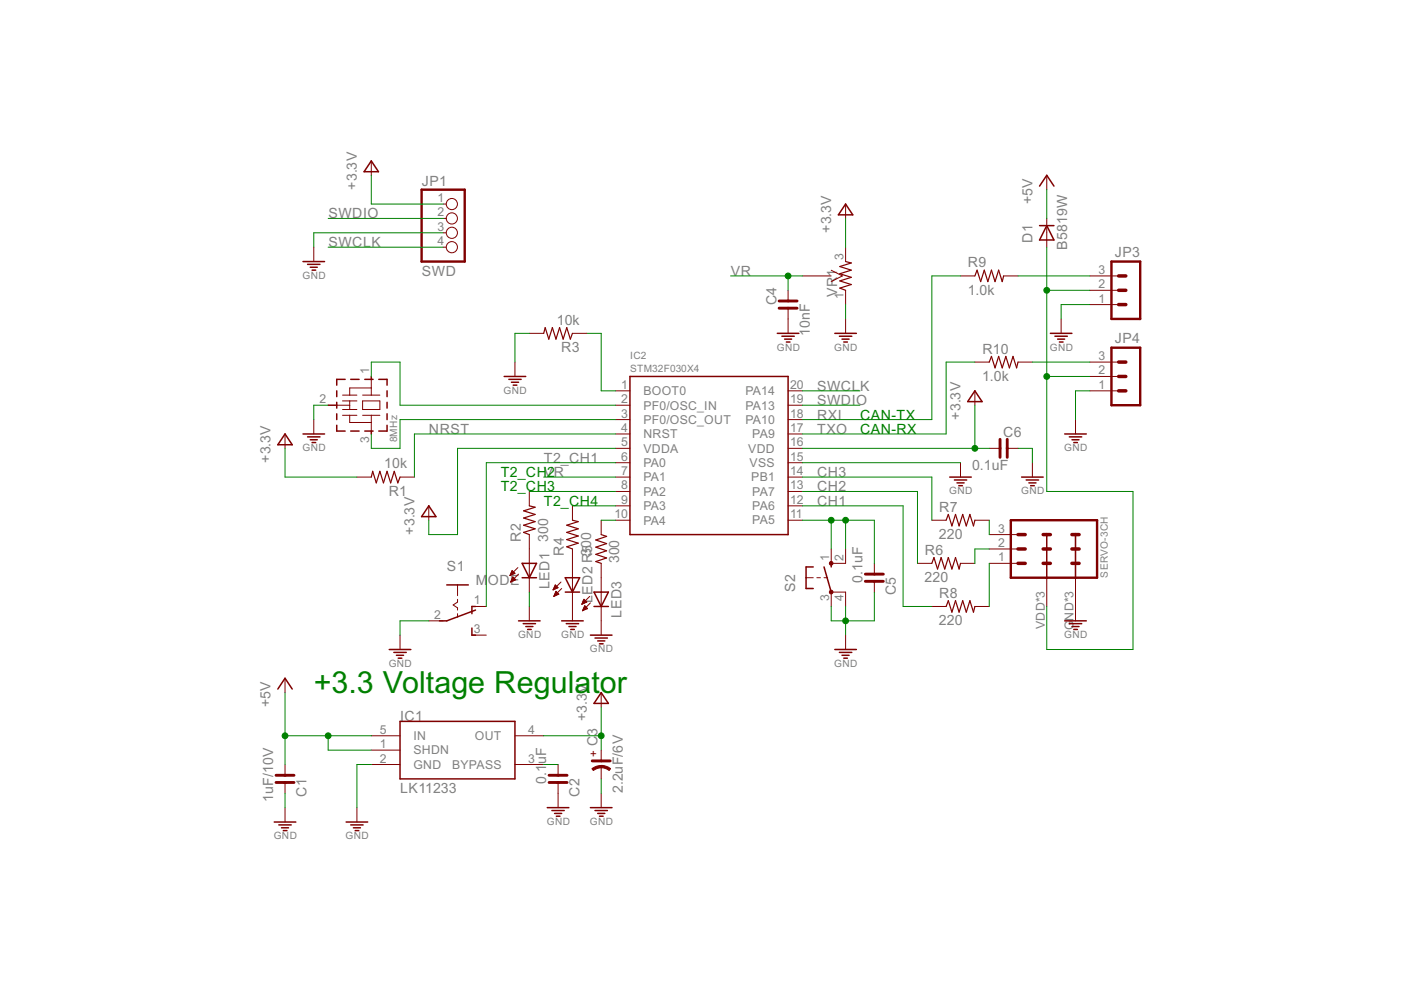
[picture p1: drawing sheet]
<svg xmlns="http://www.w3.org/2000/svg" width="297mm" height="210mm" viewBox="0 0 297 210" stroke-linecap="round" stroke-linejoin="round" font-family="sans-serif">
<g fill="none" stroke="#800000" stroke-width=".21">
<path d="M78.7 34.1v3.1M221.9 37.2v3M66.5 52.4v3.1M94 43.3h.6M94 46.3h.6M94 49.4h.6M94 52.4h.6M170.1 58.5h6.1M176.2 57.3l2.4 1.2-2.4 1.2M179.3 43.3v3M179.3 52.4v3.1M203.6 58.5h3.1"/>
<path d="M212.8 58.5h3M221.9 46.3v6.1M231.1 58.5h6.1M109.2 76.8v3M112.2 70.7h3.1M121.4 70.7h3M167.1 61.6v2.2M167.1 65.3v5.4M179.3 61.6v3M179.3 67.6v3.1M206.7 76.8h3M215.8 76.8h3.1"/>
<path d="M225 67.6v3.1M231.1 76.8h6.1M231.1 64.6h6.1M231.1 61.6h6.1M231.1 79.8h6.1M60.4 92v3.1M66.5 89v3M71.4 85.9h2.7M72.6 86.8h3.1M72.6 85h3.1M72.6 88.1h3.1M72.6 83.8h3.1"/>
<path d="M74.1 85v1.8M74.1 88.1v1.5h4.6M76.9 85h3.6v1.8h-3.6zM76.9 88.1h3.6M76.9 83.8h3.6M78.7 80.4v3.4M78.7 88.1v3.3M78.7 82.3h-4.6v1.5M130.5 85.9h3.1M130.5 82.9h3.1M130.5 89h3.1M130.5 92h3.1"/>
<path d="M130.5 95.1h3.1M130.5 98.1h3.1M167.1 85.9h3M167.1 82.9h3M167.1 89h3M167.1 92h3M167.1 95.1h3M167.1 98.1h3M203.6 98.1v3.1M206.7 82.9v3M209.7 95.1h2.3M213.6 95.1h2.2"/>
<path d="M218.9 98.1v3.1M228 89v3M231.1 82.9h6.1M75.7 101.2h3M84.8 101.2h3.1M90.9 107.3v3M112.2 104.2v3.1M112.2 113.3v12.2M121.4 107.3v3M121.4 116.4v15.2M127.5 110.3v3M127.5 119.4v15.3"/>
<path d="M130.5 101.2h3.1M130.5 104.2h3.1M130.5 107.3h3.1M130.5 110.3h3.1M167.1 101.2h3M167.1 104.2h3M167.1 107.3h3M167.1 110.3h3M176.2 116.4v3h3.1v-3M185.4 119.4v2.3M194.5 119.4h3.1M197.6 110.3h3"/>
<path d="M203.6 119.4h3.1M206.7 110.3h3M209.7 119.4h6.1M209.7 116.4h6.1M209.7 113.3h6.1M84.8 134.7v3M90.9 131.6h3.1M97 124v2.3M97 127.1v.6l-.9 .6 .9 .6v.4M97 130.1v.8M100.1 128.6h3M100.1 134.7h3"/>
<path d="M108.1 122h.1M108.2 121.8h.4M108.3 121.7h.6M108.3 123.3h.1M108.3 121.5h.8M108.4 123.2h.4M108.4 121.4h.6M108.4 123h.7M108.5 121.2h.3M108.5 122.9h.8M108.5 121.1h.2M108.6 122.7h.5"/>
<path d="M108.6 121l.6 .6-1.1 .4zM108.6 122.6h.4M108.7 122.4h.1M108.7 122.3l.6 .6-1 .5zM109.8 120.4l-1.7 1.6M109.9 121.7l-1.6 1.7M112.2 128.6v3M117.3 125h.1M117.4 124.8h.4M117.4 124.7h.8M117.5 126.4h.1M117.5 124.5h.8"/>
<path d="M117.5 126.2h.5M117.6 124.4h.5M117.6 126h.7M117.6 124.2h.4M117.6 125.9h.8M117.7 124.1h.1M117.7 125.8h.6M117.7 124l.6 .6-1 .5zM117.8 125.6h.3M117.8 125.5h.1M117.9 125.4l.6 .6-1.1 .4zM118.9 123.4l-1.6 1.7"/>
<path d="M119.1 124.8l-1.7 1.6M123.4 128h.2M123.5 127.9h.5M123.5 127.7h.8M123.5 129.4h.3M123.6 127.6h.7M123.6 129.2h.5M123.7 127.4h.5M123.7 129.1h.8M123.7 127.3h.3M123.8 128.9h.7M123.8 127.1h.1"/>
<path d="M123.8 127.1l.6 .6-1 .4zM123.8 128.8h.5M123.9 128.6h.3M124 128.5h.1M124 128.4l.6 .6-1.1 .5zM125 126.4l-1.6 1.7M125.2 127.8l-1.7 1.7M170.9 122.5h1.5M173.2 122.5h.7M174.7 122.5h.8M176.2 128.6v-3.1h3.1v3.1M179.3 134.7v3"/>
<path d="M185.4 123.3v2.2M197.6 128.6h3M206.7 128.6h3M221.9 122.5v6.1M228 122.5v9.1M60.4 143.8v3.1M78.7 156h6.1M78.7 159h6.1M109.2 156h6.1M127.5 146.9v3M127.5 159v2.3M60.4 162.1v2.3"/>
<path d="M60.4 165.9v2.3M60.4 171.2v3.1M75.7 171.2v3.1M78.7 162.1h6.1M109.2 162.1h6.1M118.3 162.1v2.3M118.3 165.9v5.3M127.5 162.6v2.5M127.5 168.2v3"/>
<circle cx="95.8" cy="43.3" r="1.19"/>
<circle cx="95.8" cy="52.4" r="1.19"/>
<circle cx="95.8" cy="46.3" r="1.19"/>
<circle cx="95.8" cy="49.4" r="1.19"/>
</g>
<g fill="none" stroke="#800000" stroke-width=".32">
<path d="M78.7 34.1l1.5 2.3h-3zM220.4 39.5l1.5-2.3 1.6 2.3M64.2 55.5h4.6M65.2 56h2.6M65.8 56.7h1.5M66.2 57.3h.7M179.3 43.3l1.5 2.3h-3zM220.4 47.8h3.1M221.9 47.8l1.6 3.1h-3.1zM78.7 79.8v.6M106.9 79.8h4.6M133.6 79.8h33.5v33.5h-33.5z"/>
<path d="M164.8 70.7h4.6M165.8 71.3h2.6M166.3 71.9h1.5M166.7 72.5h.8M177 70.7h4.6M178 71.3h2.6M178.5 71.9h1.5M178.9 72.5h.8M222.7 70.7h4.6M223.7 71.3h2.6M224.2 71.9h1.5M224.6 72.5h.8"/>
<path d="M60.4 92l1.6 2.3h-3.1zM64.2 92h4.6M65.2 92.6h2.6M65.8 93.2h1.5M66.2 93.8h.7M69.6 85.9h1.8M71.4 90.2v1.2h1.8M71.4 82.9v1.2M71.4 85.3v1.2M71.4 87.7v1.3M73.2 80.4h-1.8v1.3M74.4 91.4h1.7"/>
<path d="M74.4 80.4h1.7M77.3 91.4h1.8M77.3 80.4h1.8M78.7 91.4v.6M80.3 80.4h1.8v1.3M82.1 82.9v1.2M82.1 85.3v1.2M82.1 87.7v1.3M82.1 90.2v1.2h-1.8M107.9 80.4h2.6M108.4 81h1.5M108.8 81.7h.8"/>
<path d="M206.7 82.9l1.5 2.3h-3zM225.7 92h4.6M226.7 92.6h2.6M227.3 93.2h1.5M227.7 93.8h.7M90.9 107.3l1.5 2.2h-3zM110.7 119.4h3l-1.5 3.1zM176.2 119.4v.8M201.4 101.2h4.5M202.4 101.8h2.6M202.9 102.4h1.5M203.3 103h.7"/>
<path d="M216.6 101.2h4.6M217.6 101.8h2.6M218.1 102.4h1.5M218.5 103h.8M221.9 113.3v9.2M228 113.3v9.2M82.5 137.7h4.6M83.5 138.3h2.6M84.1 138.9h1.5M84.4 139.6h.8M94.7 124h4.6M100.1 133.2v1.5h.7"/>
<path d="M100.8 128.6h-.7v1.5M100.8 129.3l-6.1 2.3h-1.5M109.9 131.6h4.6M110.7 122.5h3M110.9 132.2h2.6M111.5 132.8h1.5M111.9 133.5h.7M119.1 131.6h4.6M119.8 125.5h3.1M119.8 122.5h3.1l-1.5 3zM120.1 132.2h2.6M120.6 132.8h1.5"/>
<path d="M121 133.5h.8M125.2 134.7h4.6M125.9 125.5h3.1l-1.5 3.1zM125.9 128.6h3.1M126.2 135.3h2.6M126.7 135.9h1.5M127.1 136.5h.8M172.4 120.2h-1.5v4.6h1.5M174.7 120.2l1.5 5.3M177 137.7h4.6M178 138.3h2.6M178.5 138.9h1.5"/>
<path d="M178.9 139.6h.8M225.7 131.6h4.6M226.7 132.2h2.6M227.3 132.8h1.5M227.7 133.5h.7M58.9 146.1l1.5-2.3 1.6 2.3M84.8 153h24.4v12.1h-24.4zM127.5 146.9l1.5 2.2h-3.1zM58.1 174.3h4.6M59.1 174.9h2.6M59.7 175.5h1.5M60.1 176.1h.7"/>
<path d="M73.4 174.3h4.6M74.4 174.9h2.6M74.9 175.5h1.5M75.3 176.1h.8M116 171.2h4.6M117 171.9h2.6M117.6 172.5h1.5M118 173.1h.7M125.2 171.2h4.6M126.2 171.9h2.6M126.7 172.5h1.5M127.1 173.1h.8"/>
</g>
<path d="M179.3 55.5l1.2 .3-2.4 .7 2.4 .8-2.4 .7 2.4 .8-2.4 .8 2.4 .7-2.4 .8 1.2 .5M206.7 58.5l.5-1.2 .7 2.4 .8-2.4 .7 2.4 .8-2.4 .8 2.4 .7-2.4 .8 2.4 .3-1.2M115.3 70.7l.3-1.2 .8 2.4 .7-2.4 .8 2.4 .7-2.4 .8 2.4 .8-2.4 .7 2.4 .5-1.2M209.7 76.8l.5-1.2 .8 2.4 .7-2.4 .8 2.4 .8-2.4 .7 2.4 .8-2.4 .7 2.4 .3-1.2M78.7 101.2l.3-1.3 .8 2.5 .7-2.5 .8 2.5 .8-2.5 .7 2.5 .8-2.5 .7 2.5 .5-1.2M112.2 107.3l1.3 .2-2.5 .8 2.5 .8-2.5 .7 2.5 .8-2.5 .8 2.5 .7-2.5 .8 1.2 .4M121.4 110.3l1.2 .3-2.4 .8 2.4 .7-2.4 .8 2.4 .7-2.4 .8 2.4 .8-2.4 .7 1.2 .5M127.5 113.3l1.1 .4-2.3 .8 2.3 .8-2.3 .7 2.3 .8-2.3 .7 2.3 .8-2.3 .8 1.2 .3M197.6 119.4l.4-1.2 .8 2.4 .7-2.4 .8 2.4 .8-2.4 .7 2.4 .8-2.4 .7 2.4 .3-1.2M200.6 110.3l.5-1.2 .7 2.4 .8-2.4 .7 2.4 .8-2.4 .8 2.4 .7-2.4 .8 2.4 .3-1.2M200.6 128.6l.5-1.2 .7 2.4 .8-2.4 .7 2.4 .8-2.4 .8 2.4 .7-2.4 .8 2.4 .3-1.2" fill="none" stroke="#800000" stroke-width=".25"/>
<path d="M165.2 65.3h3.8M165.2 63.8h3.8M212 93.2v3.8M213.6 93.2v3.8M183.5 121.7h3.8M183.5 123.3h3.8M58.5 164.4h3.8M58.5 165.9h3.8M116.4 164.4h3.8M116.4 165.9h3.8M125.6 161.3h3.8" fill="none" stroke="#800000" stroke-width=".61"/>
<g fill="#800000" stroke="#800000" stroke-width=".21">
<path d="M127.5 162.3l1 .2 1 .5-.3 .4-.8-.5-.9-.1z" fill-rule="evenodd"/>
<path d="M125.5 163l.9-.5 1.1-.2v.5l-.9 .1-.8 .5z" fill-rule="evenodd"/>
<circle cx="176.2" cy="125.5" r=".4"/>
<circle cx="176.2" cy="119.4" r=".4"/>
</g>
<path d="M89.4 40.2h9.1v15.3h-9.1zM235.6 55.5h6.1v12.1h-6.1zM235.6 73.7h6.1v12.2h-6.1zM214.3 110.3h18.3v12.2h-18.3z" fill="none" stroke="#800000" stroke-width=".51"/>
<g fill="none" stroke="#800000" stroke-width=".74">
<path d="M237.2 58.5h1.5M237.2 61.6h1.5M237.2 64.6h1.5M237.2 76.8h1.5M237.2 79.8h1.5M237.2 82.9h1.5M215.8 116.4h1.6M215.8 113.3h1.6M215.8 119.4h1.6M221.2 116.4h1.5M221.2 113.3h1.5M221.2 119.4h1.5"/>
<path d="M227.3 116.4h1.5M227.3 113.3h1.5M227.3 119.4h1.5"/>
</g>
<g fill="none" stroke="#008000" stroke-width=".21">
<path d="M78.7 37.2v6.1h15.3M69.6 46.3h24.4M69.6 52.4h24.4M94 49.4h-27.5v3M154.9 58.5h15.2M167.1 58.5v3.1M179.3 46.3v6.1M203.6 58.5h-6v30.5h-27.5M215.8 58.5h15.3M221.9 40.2v6.1M221.9 52.4v51.8h18.3v33.5h-18.3v-9.1M78.7 79.8v-3h6.1v9.1h45.7"/>
<path d="M112.2 70.7h-3v6.1M124.4 70.7h3.1v12.2h3M179.3 64.6v3M206.7 76.8h-6.1v15.2h-30.5M218.9 76.8h12.2M221.9 61.6h9.2M221.9 79.8h9.2M231.1 64.6h-6.1v3M60.4 95.1v6.1h15.3M69.6 85.9h-3.1v3.1M130.5 89h-45.7v6.1h-6.1v-3.1M130.5 95.1h-33.5v18.2h-6.1v-3"/>
<path d="M130.5 92h-42.6v9.2M130.5 98.1h-27.4v30.5M170.1 85.9h12.2M170.1 95.1h39.6M170.1 82.9h12.2M170.1 98.1h33.5M206.7 85.9v9.2M215.8 95.1h3.1v3M231.1 82.9h-3.1v6.1M112.2 104.2h18.3M115.3 101.2h15.2M121.4 107.3h9.1"/>
<path d="M127.5 110.3h3M170.1 101.2h27.5v9.1M170.1 104.2h24.4v15.2M170.1 110.3h15.3v9.1M170.1 107.3h21.4v21.3h6.1M176.2 110.3v6.1M179.3 110.3v6.1M209.7 116.4h-3v3M209.7 110.3v3M209.7 119.4v9.2M90.9 131.6h-6.1v3.1M112.2 125.5v3.1"/>
<path d="M179.3 128.6v6.1M185.4 125.5v6.1h-9.2v-3M60.4 156h18.3M60.4 146.9v15.2M69.6 156v3h9.1M115.3 156h12.2M127.5 149.9v9.1M60.4 168.2v3M78.7 162.1h-3v9.1M115.3 162.1h3M127.5 165.1v3.1"/>
</g>
<g fill="#008000" stroke="#008000" stroke-width=".21">
<circle cx="127.5" cy="156" r=".61"/>
<circle cx="206.7" cy="95.1" r=".61"/>
<circle cx="60.4" cy="156" r=".61"/>
<circle cx="69.6" cy="156" r=".61"/>
<circle cx="167.1" cy="58.5" r=".61"/>
<circle cx="176.2" cy="110.3" r=".61"/>
<circle cx="179.3" cy="110.3" r=".61"/>
<circle cx="221.9" cy="61.6" r=".61"/>
<circle cx="221.9" cy="79.8" r=".61"/>
<circle cx="179.3" cy="131.6" r=".61"/>
</g>
<text font-size="7.2" fill="#008000" x="66.5" y="146.9">+3.3 Voltage Regulator</text>
<g font-size="3.3" fill="#808080">
<text x="75.7" y="40.2" transform="rotate(-90 75.7 40.2)">+3.3V</text>
<text x="89.4" y="39.5">JP1</text>
<text x="69.6" y="46.3">SWDIO</text>
<text x="218.9" y="43.3" transform="rotate(-90 218.9 43.3)">+5V</text>
<text x="69.6" y="52.4">SWCLK</text>
<text x="176.2" y="49.4" transform="rotate(-90 176.2 49.4)">+3.3V</text>
<text x="218.9" y="51.4" transform="rotate(-90 218.9 51.4)">D1</text>
<text x="226.2" y="53" transform="rotate(-90 226.2 53)">B5819W</text>
<text x="89.4" y="58.5">SWD</text>
<text x="154.9" y="58.5">VR</text>
<text x="205.2" y="56.7">R9</text>
<text x="236.4" y="54.5">JP3</text>
<text x="164.7" y="64.7" transform="rotate(-90 164.7 64.7)">C4</text>
<text x="177.5" y="63" transform="rotate(-90 177.5 63)">VR1</text>
<text x="205.2" y="62.5">1.0k</text>
<text x="118.1" y="68.9">10k</text>
<text x="171.7" y="71.3" transform="rotate(-90 171.7 71.3)">10nF</text>
<text x="119" y="74.6">R3</text>
<text x="208.3" y="75">R10</text>
<text x="236.4" y="72.8">JP4</text>
<text x="173.2" y="82.9">SWCLK</text>
<text x="208.2" y="80.7">1.0k</text>
<text x="173.2" y="85.9">SWDIO</text>
<text x="173.2" y="89">RXI</text>
<text x="203.7" y="89" transform="rotate(-90 203.7 89)">+3.3V</text>
<text x="91" y="92">NRST</text>
<text x="173.2" y="92">TXO</text>
<text x="212.7" y="92.6">C6</text>
<text x="57.4" y="98.1" transform="rotate(-90 57.4 98.1)">+3.3V</text>
<text x="81.5" y="99.3">10k</text>
<text x="115.3" y="98.1">T2_CH1</text>
<text x="173.2" y="101.2">CH3</text>
<text x="206.1" y="99.7">0.1uF</text>
<text x="82.4" y="105.1">R1</text>
<text x="173.2" y="107.2">CH1</text>
<text x="173.2" y="104.2">CH2</text>
<text x="87.9" y="113.3" transform="rotate(-90 87.9 113.3)">+3.3V</text>
<text x="199.1" y="108.5">R7</text>
<text x="110.4" y="114.8" transform="rotate(-90 110.4 114.8)">R2</text>
<text x="116.2" y="114.9" transform="rotate(-90 116.2 114.9)">300</text>
<text x="119.6" y="117.9" transform="rotate(-90 119.6 117.9)">R4</text>
<text x="131.3" y="119.4" transform="rotate(-90 131.3 119.4)">300</text>
<text x="196.1" y="117.6">R6</text>
<text x="199.1" y="114.3">220</text>
<text x="94.8" y="121">S1</text>
<text x="100.9" y="124">M</text>
<text x="103.5" y="124">ODE</text>
<text x="116.5" y="124.9" transform="rotate(-90 116.5 124.9)">LED1</text>
<text x="168.6" y="125.5" transform="rotate(-90 168.6 125.5)">S2</text>
<text x="182.9" y="123.6" transform="rotate(-90 182.9 123.6)">0.1uF</text>
<text x="196" y="123.4">220</text>
<text x="125.6" y="127.9" transform="rotate(-90 125.6 127.9)">LED2 R3500</text>
<text x="131.7" y="131" transform="rotate(-90 131.7 131)">LED3</text>
<text x="189.9" y="126.2" transform="rotate(-90 189.9 126.2)">C5</text>
<text x="199.1" y="126.8">R8</text>
<text x="199.1" y="132.5">220</text>
<text x="57.4" y="149.9" transform="rotate(-90 57.4 149.9)">+5V</text>
<text x="84.9" y="153">I</text>
<text x="85.8" y="153">C1</text>
<text x="124.4" y="153" transform="rotate(-90 124.4 153)">+3.3V</text>
<text x="126.7" y="158.2" transform="rotate(-90 126.7 158.2)">C3</text>
<text x="115.8" y="166.2" transform="rotate(-90 115.8 166.2)">0.1</text>
<text x="115.8" y="162.1" transform="rotate(-90 115.8 162.1)">uF</text>
<text x="57.9" y="170" transform="rotate(-90 57.9 170)">1uF/10V</text>
<text x="65" y="168.9" transform="rotate(-90 65 168.9)">C1</text>
<text x="84.9" y="168.2">LK11233</text>
<text x="122.9" y="168.9" transform="rotate(-90 122.9 168.9)">C2</text>
<text x="132" y="168.2" transform="rotate(-90 132 168.2)">2.2uF/6V</text>
</g>
<g font-size="3.3" fill="#008000">
<text x="182.4" y="89">CAN-TX</text>
<text x="182.4" y="92">CAN-RX</text>
<text x="106.2" y="101.2">T2_CHV2R</text>
<text x="106.2" y="104.2">T2_CH3</text>
<text x="115.3" y="107.2">T2_CH4</text>
</g>
<g font-size="2.9" fill="#808080">
<text x="92.8" y="42.8">1</text>
<text x="92.8" y="45.9">2</text>
<text x="92.8" y="48.9">3</text>
<text x="92.8" y="52">4</text>
<text x="178.8" y="55" transform="rotate(-90 178.8 55)">3</text>
<text x="232.9" y="58.1">3</text>
<text x="178.8" y="63.4" transform="rotate(-90 178.8 63.4)">1</text>
<text x="232.9" y="64.2">1</text>
<text x="232.9" y="61.1">2</text>
<text x="232.9" y="76.4">3</text>
<text x="78.3" y="79.4" transform="rotate(-90 78.3 79.4)">1</text>
<text x="131.7" y="82.4">1</text>
<text x="136.4" y="83.8">BOOT0</text>
<text x="158" y="83.8">PA14</text>
<text x="167.5" y="82.4">20</text>
<text x="232.9" y="82.4">1</text>
<text x="232.9" y="79.4">2</text>
<text x="67.7" y="85.5">2</text>
<text x="131.7" y="85.5">2</text>
<text x="131.7" y="88.5">3</text>
<text x="136.4" y="86.8">PF0/OSC_IN</text>
<text x="136.4" y="89.9">PF0/OSC_OUT</text>
<text x="158" y="89.9">PA10</text>
<text x="158" y="86.8">PA13</text>
<text x="167.5" y="88.5">18</text>
<text x="167.5" y="85.5">19</text>
<text x="78.3" y="93.9" transform="rotate(-90 78.3 93.9)">3</text>
<text x="131.7" y="91.6">4</text>
<text x="131.7" y="94.6">5</text>
<text x="136.4" y="92.9">NRST</text>
<text x="136.4" y="96">VDDA</text>
<text x="158.6" y="96">VDD</text>
<text x="159.5" y="92.9">PA9</text>
<text x="167.5" y="94.6">16</text>
<text x="167.5" y="91.6">17</text>
<text x="131.7" y="97.7">6</text>
<text x="131.7" y="100.7">7</text>
<text x="136.4" y="99">PA0</text>
<text x="158.9" y="99">VSS</text>
<text x="167.5" y="100.7">14</text>
<text x="167.5" y="97.7">15</text>
<text x="131.7" y="103.8">8</text>
<text x="131.7" y="106.8">9</text>
<text x="136.4" y="102.1">PA1</text>
<text x="136.4" y="105.1">PA2</text>
<text x="159.3" y="102.1">PB1</text>
<text x="159.5" y="105.1">PA7</text>
<text x="167.5" y="106.8">12</text>
<text x="167.5" y="103.8">13</text>
<text x="130.3" y="109.9">10</text>
<text x="136.4" y="108.2">PA3</text>
<text x="136.4" y="111.2">PA4</text>
<text x="159.5" y="111.2">PA5</text>
<text x="159.5" y="108.2">PA6</text>
<text x="167.5" y="109.9">11</text>
<text x="211.6" y="112.9">3</text>
<text x="175.8" y="119" transform="rotate(-90 175.8 119)">1</text>
<text x="178.8" y="119" transform="rotate(-90 178.8 119)">2</text>
<text x="211.6" y="119">1</text>
<text x="211.6" y="116">2</text>
<text x="92.1" y="131.2">2</text>
<text x="100.5" y="128.2">1</text>
<text x="175.8" y="127.4" transform="rotate(-90 175.8 127.4)">3</text>
<text x="178.8" y="127.4" transform="rotate(-90 178.8 127.4)">4</text>
<text x="227.6" y="131.6" transform="rotate(-90 227.6 131.6)">ND*3</text>
<text x="100.5" y="134.2">3</text>
<text x="221.5" y="133.4" transform="rotate(-90 221.5 133.4)">VDD*3</text>
<text x="227.6" y="133.7" transform="rotate(-90 227.6 133.7)">G</text>
<text x="80.6" y="155.6">5</text>
<text x="112" y="155.6">4</text>
<text x="80.6" y="161.7">2</text>
<text x="80.6" y="158.6">1</text>
<text x="87.7" y="156.9">IN</text>
<text x="87.7" y="160">SHDN</text>
<text x="100.7" y="156.9">OUT</text>
<text x="112" y="161.7">3</text>
<text x="87.7" y="163">GND</text>
<text x="95.8" y="163">BYPASS</text>
</g>
<text font-size="2.7" fill="#800000" x="126.7" y="160.6" transform="rotate(-90 126.7 160.6)">+</text>
<g font-size="2.4" fill="#808080">
<text x="64.1" y="59.1">GND</text>
<text x="133.6" y="76.2">IC2</text>
<text x="164.7" y="74.3">GND</text>
<text x="176.9" y="74.3">GND</text>
<text x="222.6" y="74.3">GND</text>
<text x="106.8" y="83.5">GND</text>
<text x="133.6" y="78.9">STM32F030X4</text>
<text x="64.1" y="95.7">GND</text>
<text x="84.2" y="93.8" transform="rotate(-90 84.2 93.8)">8MHz</text>
<text x="225.6" y="95.7">GND</text>
<text x="201.3" y="104.8">GND</text>
<text x="216.5" y="104.8">GND</text>
<text x="234.9" y="122.4" transform="rotate(-90 234.9 122.4)">SERVO-3CH</text>
<text x="109.8" y="135.3">GND</text>
<text x="119" y="135.3">GND</text>
<text x="225.6" y="135.3">GND</text>
<text x="82.4" y="141.4">GND</text>
<text x="125.1" y="138.3">GND</text>
<text x="176.9" y="141.4">GND</text>
<text x="58" y="177.9">GND</text>
<text x="73.3" y="177.9">GND</text>
<text x="115.9" y="174.9">GND</text>
<text x="125.1" y="174.9">GND</text>
</g>
</svg>
